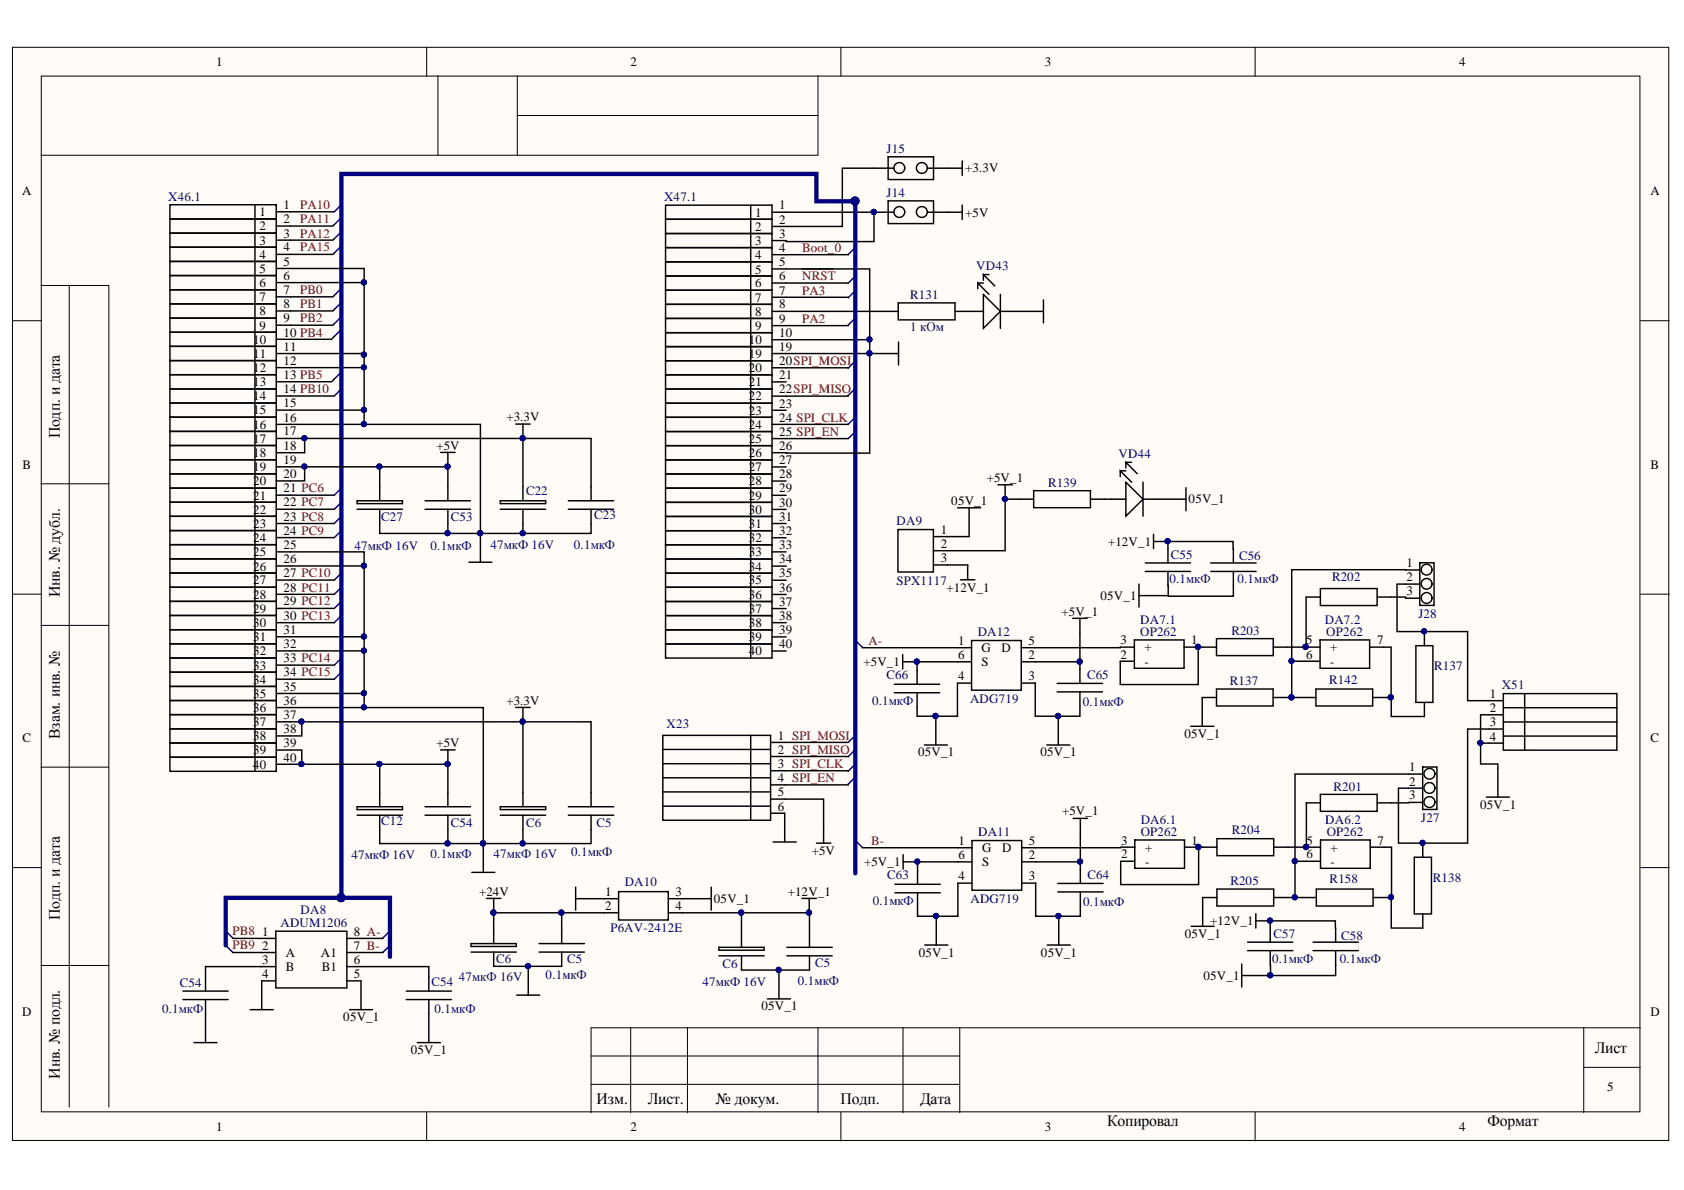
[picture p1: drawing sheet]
<svg xmlns="http://www.w3.org/2000/svg" width="297mm" height="210mm" viewBox="0 0 297 210" stroke-linecap="round" stroke-linejoin="round" font-family="sans-serif">
<g fill="#fffcf8" stroke="#000" stroke-width=".18">
<path d="M2.2 8.3h292.1v192.9h-292.1z"/>
<path d="M7.3 13.4h282v182.7h-282z"/>
</g>
<g fill="none" stroke="#000" stroke-width=".18">
<path d="M75.3 8.3v5.1M77.2 13.4v14M91.2 13.4v14M144.3 13.4v14h-137.1M148.3 8.3v5.1M221.4 8.3v5.1M91.2 20.4h53.1M2.2 56.6h5.1M7.2 50.4h5v144.9M12.2 50.4h7v144.9M289.4 56.6h5M7.2 85.3h12"/>
<path d="M2.2 104.8h5.1M7.2 110.3h12M289.4 104.8h5M7.2 135.3h12M2.2 153h5.1M289.4 153h5M7.2 170.3h12M75.3 196.2v5.1M104.3 186.3h65M104.3 191.3h65M111.2 181.3v15M121.3 181.3v15"/>
<path d="M144.3 181.3v15M148.3 196.2v5.1M159.3 181.3v15M169.3 181.3v15M221.4 196.2v5.1M279.4 181.3v15M279.4 188.3h9.9M289.3 181.3h-185v15"/>
</g>
<g fill="none" stroke="#000" stroke-width=".25">
<path d="M30 36.1h18.7v2.5h-18.7zM30 38.6h18.7v2.5h-18.7zM45 36.1v100M48.7 37.4h10.3M59 39.6l-.3 .3h-10M117.4 36.2h18.8v2.5h-18.8zM117.4 38.7h18.8v2.5h-18.8zM132.4 36.2v79.9M136.2 37.4h18v5.2h-15.5v-.2h-2.5M154.2 37.4h3.5M156.7 35.4h8v4h-8zM156.7 27.7h8v4h-8z"/>
<path d="M157.7 29.7h-9.1v10.2h-12.4M163.7 37.4h6M163.7 29.7h6M169.7 28.4v2.5M169.7 36.2v2.5M30 41.1h18.7v2.5h-18.7zM30 43.6h18.7v2.5h-18.7zM30 46.1h18.7v2.5h-18.7zM30 48.6h18.7v2.5h-18.7zM30 51.1h18.7v2.5h-18.7zM30 53.6h18.7v2.5h-18.7zM30 56.1h18.7v2.5h-18.7z"/>
<path d="M30 58.6h18.7v2.5h-18.7zM48.7 47.4h15.5v27.5h20.5v24.3M48.7 49.8h15.5M59 42.1l-.3 .3h-10M59 44.6l-.3 .3h-10M59 52.1l-.3 .3h-10M59 54.6l-.3 .2h-10M59 57.1l-.3 .3h-10M59 59.3l-.5 .5h-9.8M117.4 41.2h18.8v2.5h-18.8zM117.4 43.7h18.8v2.5h-18.8zM117.4 46.2h18.8v2.5h-18.8z"/>
<path d="M117.4 48.7h18.8v2.5h-18.8zM117.4 51.2h18.8v2.5h-18.8zM117.4 53.7h18.8v2.5h-18.8zM117.4 56.2h18.8v2.5h-18.8zM117.4 58.7h18.8v2.5h-18.8zM136.2 49.9h13.4M136.2 52.4l13.4 .1M136.2 47.4h17.2v12.5h-17.2M136.2 54.9h22.2M149.6 44.9h-13.4M149.6 57.3v.1h-13.4M153.4 59.9v20h-17.2"/>
<path d="M158.4 53.4h10.1v3h-10.1zM168.5 54.9h5M172.5 50.9v-1l1.9 2M172.5 49.9h1M173.5 51.9l3 3-3 3zM173.5 49.4v-1l2 2M173.5 48.4h.9M176.5 54.9h7.6M176.5 51.9v6M184.1 52.9v4.1M30 61.1h18.7v2.5h-18.7zM30 63.6h18.7v2.5h-18.7z"/>
<path d="M30 66.1h18.7v2.5h-18.7zM30 71.1h18.7v2.5h-18.7zM30 73.6h18.7v2.5h-18.7zM30 76.1h18.7v2.5h-18.7zM30 78.6h18.7v2.5h-18.7zM30 68.6h18.7v2.5h-18.7zM48.7 62.4h15.3l.2 .2M48.7 77.3h55.6v11M48.7 64.8h15.5M48.7 72.3h15.5M48.7 74.9h15.5M48.7 69.9h10.3"/>
<path d="M53.7 77.3v2.6h-5M59 66.9l-.5 .4h-9.8M77.7 79.8h2.6M79 79.8v2.5M91 74.8h2.5M92.2 74.8v13.5M117.4 63.6h18.8v2.5h-18.8zM117.4 66.1h18.8v2.5h-18.8zM117.4 68.6h18.8v2.5h-18.8zM117.4 71.1h18.8v2.5h-18.8zM117.4 73.6h18.8v2.5h-18.8zM117.4 76.1h18.8v2.5h-18.8z"/>
<path d="M117.4 78.6h18.8v2.5h-18.8zM117.4 61.1h18.8v2.5h-18.8zM136.2 64.9h13.4M136.2 77.4h13.4M136.2 62.4h22.3M136.2 67.4h2.5M136.2 72.4h2.5M149.6 74.8l-13.4 .1M149.6 69.7v.2h-13.4M158.5 60.3v4.1M30 83.6h18.7v2.5h-18.7zM30 86.1h18.7v2.5h-18.7z"/>
<path d="M30 88.6h18.7v2.5h-18.7zM30 91.1h18.7v2.5h-18.7zM30 93.6h18.7v2.5h-18.7zM30 96.1h18.7v2.5h-18.7zM30 98.6h18.7v2.5h-18.7zM30 81.1h18.7v2.5h-18.7zM48.7 97.3h15.5v27.5h21v29.1M48.7 82.3h30.3v6M48.7 87.3h10.3M48.7 89.8h10.3M48.7 92.3h10.3M48.7 94.8h10.3"/>
<path d="M48.7 99.8h15.5M53.7 82.3v2.5h-5M63 89.8h8M63 88.3h8v.5h-8zM67 89.8v4.3h37.3v-4.3M67 82.3v6M75 89.8h8M75 88.3h8M79 89.8v4.3M82.7 99.2h4.1M88.2 89.8h8.1M88.2 88.3h8.1v.5h-8.1z"/>
<path d="M92.2 89.8v4.3M100.2 89.8h8M100.2 88.3h8M117.4 81.1h18.8v2.5h-18.8zM117.4 83.6h18.8v2.5h-18.8zM117.4 86.1h18.8v2.5h-18.8zM117.4 88.6h18.8v2.5h-18.8zM117.4 91.1h18.8v2.5h-18.8zM117.4 93.6h18.8v2.5h-18.8zM117.4 96.1h18.8v2.5h-18.8zM117.4 98.6h18.8v2.5h-18.8zM136.2 84.9h2.5"/>
<path d="M136.2 87.4h2.5M136.2 92.3h2.5M136.2 97.3h2.5M136.2 99.9h2.5M136.2 82.4h2.5M136.2 89.9h2.5M136.2 94.9h2.5M158.4 93.4h6.2v7.5h-6.2zM164.6 99.7h6.1v2.6M168.9 89.6h4.1M170.9 89.6v5.1h-6.3M176 85.5h2.6"/>
<path d="M177.3 85.5v2.6M182.3 86.6h10v2.9h-10zM182.3 88.1h-5v9h-12.7M192.3 88.1h6.3M197.6 84.1v-1l2 2M197.6 83.1h1M198.6 85.1l3 3-3 2.9zM198.6 82.5v-.9l2 2M198.6 81.6h1M201.6 88.1h7.6M201.6 85.1v5.9M202 99.3h8"/>
<path d="M203.5 94.2v2.6M203.5 95.5h2.5M206 99.3v-3.8h11.5v3.8M209.2 86v4.1M213.6 99.3h8M250.4 99.3h2.5v7.5h-2.5zM30 101.1h18.7v2.5h-18.7zM30 103.6h18.7v2.5h-18.7zM30 106.1h18.7v2.5h-18.7zM30 108.6h18.7v2.5h-18.7zM30 111.1h18.7v2.5h-18.7zM30 113.6h18.7v2.5h-18.7z"/>
<path d="M30 116.1h18.7v2.5h-18.7zM30 118.6h18.7v2.5h-18.7zM48.7 109.8h10.3M48.7 102.3h10.3M48.7 104.8h10.3M48.7 107.3h10.3M48.7 112.3h15.5M48.7 114.8h15.5M48.7 117.3h10.3M48.7 119.8h10.3M117.4 101.1h18.8v2.5h-18.8zM117.4 103.6h18.8v2.5h-18.8z"/>
<path d="M117.4 106.1h18.8v2.5h-18.8zM117.4 108.6h18.8v2.5h-18.8zM117.4 111.1h18.8v2.5h-18.8zM117.4 113.6h18.8v2.5h-18.8zM136.2 107.3h2.5M136.2 109.8h2.5M136.2 114.8h2.5M136.2 102.3h2.5M136.2 104.9h2.5M136.2 112.3h2.5M152.1 114.2h19.3M159.2 116.7h2.6"/>
<path d="M159.2 115.5v2.5M169.4 102.3h2.6M171.4 113h8.7v8.7h-8.7zM171.4 116.7h-9.6v4M180.1 116.7h10.4v3.8M189.2 109.1h2.6M190.5 109.1v7.6M200.1 112.9h8.8v5h-8.8zM200.1 114.1h-2.5v.1h-17.5M200.9 103v4.1M200.9 105.1h5.1M202 100.8h8"/>
<path d="M206 100.8l.1 4.4h11.4v-4.4M208.9 114.1h2.4M213.6 100.8h8M214.6 112.6h10v3h-10zM214.6 114.1h-3.3v6.6h-13.7v-4.1h2.5M230.3 114.1h2.5M232.8 112.9h8.8v5h-8.8zM232.8 116.6h-5v6.4M232.9 103.8h10v3h-10zM232.9 105.3h-2.5v8.8h-5.8M241.6 114.1h3.8v8.9h-3.3M242.9 105.3h5v.2h2.5"/>
<path d="M249.7 113.9h3v10h-3zM250.4 100.5h-22.6v16.1M250.4 103h-4v8.4h4.8M251.2 111.4h7.7v12.2h6.3M251.2 111.4v2.5M30 121.1h18.7v2.5h-18.7zM30 123.6h18.7v2.5h-18.7zM30 126.1h18.7v2.5h-18.7zM30 128.6h18.7v2.5h-18.7zM30 131.1h18.7v2.5h-18.7zM30 133.6h18.7v2.5h-18.7zM48.7 132.3h4.5v2.5"/>
<path d="M48.7 134.8h30.3v7.5M48.7 127.3h55.6v15M48.7 122.3h15.5M48.7 124.8h15.5M53.2 127.3v2.5h-4.5M67 134.8v7.5M77.7 132.3h2.6M79 132.3v2.5M91 124.8h2.5M92.2 124.8v17.5M116.9 129.7h19v15h-19zM116.9 139.7h19"/>
<path d="M116.9 137.2h19M116.9 134.7h19M116.9 132.2h19M132.4 129.7v15M135.9 133.4l13.7 .1M135.9 136h13.7M135.9 131h13.7M149.6 138.3v.1h-13.7M157.8 120.7h8M157.8 122.2h8M163 131.4h4.1M165.1 126.3v5.1"/>
<path d="M171.4 120.5h-2.5v5.8h-7.1v-4.1M180.1 120.5h2.5v5.8h7.9v-4.3M184.6 131.4h4.1M186.5 120.5h8M186.5 122h8M186.7 126.3v5.1M210 128.1h4.1M214.6 121.5h10v3h-10zM214.6 123h-2.5v5.1M224.6 123h7.5M232.1 121.5h10v3h-10zM245.4 123v3.4h5.8v-2.5"/>
<path d="M250.9 135.3h2.6v7.5h-2.6zM250.9 136.5h-22.5v15.4M250.9 139h-4.2v9.7h4.3v2.5M265.2 122.3h20v10h-20zM265.2 128.6h-6.3v20.1h-7.9M265.2 126.1h-4v5M265.2 131.1h-4v3.7h3v5.8M265.2 129.8h20M265.2 127.3h20M265.2 124.8h20M268.9 122.3v10M63 142.3h8v.5h-8z"/>
<path d="M63 143.8h8M67 143.8v5h37.3v-5M75 143.8h8M75 142.3h8M79 143.8v5M83.2 153.9h4.1M85.8 158.5h2.5M87.1 158.5v7.9M88.2 142.3h8.1v.5h-8.1zM88.2 143.8h8.1M92.2 143.8v5M100.2 143.8h8"/>
<path d="M100.2 142.3h8M101.5 158.5h7.6M101.5 156.5v4.1M109.1 157.3h8.8v5h-8.8zM116.9 142.2h19M117.9 158.5h7.6M125.5 156.5v4.1M135.9 141h9.4v7.7M135.9 143.4h2.5v5.1M136.4 148.5h4M141.5 158.5h2.5M142.7 158.5v2.5"/>
<path d="M144 148.7h2.5M152.1 149.5h19.3M157.9 156h8M157.9 157.5h8M159.3 152h2.5M159.3 150.8v2.5M171.4 148.3h8.8v8.7h-8.8zM171.4 152h-9.6v4M171.4 155.8h-2.4v5.8h-7.2v-4.1M180.2 152h10.4v3.8M180.2 155.8h2.5v5.8h7.9v-4.3M186.6 155.8h8"/>
<path d="M186.6 157.3h8M189.3 144.4h2.5M190.6 144.4v7.6M200.2 148.2h8.7v5h-8.7zM200.2 149.4h-2.5v.1h-17.5M208.9 149.4h2.5M214.7 147.9h10v3h-10zM214.7 156.8h10v3h-10zM214.7 149.4h-3.3v6.6h-13.7v-4.1h2.5M214.7 158.3h-2.6v5.1M224.7 158.3h7.5M230.4 149.4h2.5"/>
<path d="M232.2 156.8h10v3h-10zM232.9 140.1h10v3h-10zM232.9 141.6h-2.5v7.8h-5.7M232.9 148.2h8.8v5h-8.8zM232.9 151.9h-4.5v6.4M241.7 149.4h3.8l-.1 14.3h5.6v-2.5M242.2 158.3h3.2M249.5 151.2h3v10h-3zM250.9 141.5l-8 .1M262.2 140.6h4M32.3 176.3h7.9M32.3 174.8h7.9"/>
<path d="M36.3 176.3v7.6M41.1 165.5h7.6M41.1 168h7.6M44.1 178.1h4.1M48.7 164.3h12.5v10h-12.5zM48.7 170.5h-12.4v4.3M48.7 173h-2.5v5.1M61.2 170.5h14.4v4.3M61.2 173h2.5v5.1M61.6 178.1h4.1M67.5 165.5h-6.3M67.5 168h-6.3"/>
<path d="M71.7 176.3h7.9M71.7 174.8h7.9M75.6 176.3v7.6M83.1 166.4h8v.5h-8zM83.1 167.9h8M87.1 167.9v2.6h12v-2.6M87.1 161h12v5.4M91.1 175.5h4.1M93.2 170.5v5M95.1 167.9h8M95.1 166.4h8M99.1 161h10"/>
<path d="M117.9 161h12.9v6.1M126.8 167.1h8v.5h-8zM126.8 168.6h8M130.8 168.6v2.5h12v-2.5M130.8 161h12v6.1M135.4 176.2h4M137.4 171.1v5.1M138.8 168.6h8M138.8 167.1h8M163.1 166.7h4.1M165.1 161.6v5.1M184.7 166.7h4.1"/>
<path d="M186.7 161.6v5.1M210.1 163.4h4.1M219 170v4.1M219 172.1h5.1M220.1 167.7h7.9M220.1 166.2h7.9M221.5 161.2v2.5M221.5 162.4h2.6M224.1 166.2v-3.8h11.4l.1 3.8M224.1 167.7v4.4h11.5v-4.4M231.6 167.7h8M231.6 166.2h8"/>
<path d="M34.2 183.9h4.1M73.6 183.9h4.1"/>
<circle cx="158.6" cy="37.4" r=".95"/>
<circle cx="158.6" cy="29.6" r=".95"/>
<circle cx="162.6" cy="37.4" r=".96"/>
<circle cx="162.6" cy="29.6" r=".96"/>
<circle cx="251.6" cy="100.5" r=".95"/>
<circle cx="251.6" cy="105.5" r=".95"/>
<circle cx="251.6" cy="103" r=".95"/>
<circle cx="252.1" cy="139" r=".96"/>
<circle cx="252.1" cy="136.5" r=".95"/>
<circle cx="252.1" cy="141.5" r=".96"/>
</g>
<g fill="none" stroke="#000080" stroke-width=".25">
<path d="M60.2 36.1l-1.2 1.3M60.2 38.4l-1.2 1.2M60.2 40.9l-1.2 1.2M60.2 43.4l-1.2 1.2M60.2 50.9l-1.2 1.2M60.2 53.4l-1.2 1.2M60.2 55.9l-1.2 1.2M60.2 58.1l-1.2 1.2M150.9 43.7l-1.3 1.2M150.9 48.7l-1.3 1.2M150.9 51.3l-1.3 1.2M150.9 56.1l-1.3 1.2"/>
<path d="M60.2 65.6l-1.2 1.3M60.2 68.6l-1.2 1.3M150.9 63.7l-1.3 1.2M150.9 68.5l-1.3 1.2M150.9 73.6l-1.3 1.2M150.9 76.1l-1.3 1.3M60.2 86.1l-1.2 1.2M60.2 88.6l-1.2 1.2M60.2 91.1l-1.2 1.2M60.2 93.6l-1.2 1.2M60.2 101.1l-1.2 1.2M60.2 103.6l-1.2 1.2"/>
<path d="M60.2 106.1l-1.2 1.2M60.2 108.6l-1.2 1.2M60.2 116.1l-1.2 1.2M60.2 118.6l-1.2 1.2M150.9 112.9l1.2 1.3M150.9 129.7l-1.3 1.3M150.9 132.2l-1.3 1.3M150.9 134.8l-1.3 1.2M150.9 137.1l-1.3 1.2M150.9 148.2l1.2 1.3M39.8 164.2l1.3 1.3M39.8 166.7l1.3 1.3"/>
<path d="M68.8 164.2l-1.3 1.3M68.8 166.7l-1.3 1.3"/>
</g>
<g fill="#000080" stroke="#000080" stroke-width=".18">
<circle cx="84.7" cy="94" r=".46"/>
<circle cx="85.2" cy="148.8" r=".46"/>
<circle cx="78.9" cy="134.8" r=".46"/>
<circle cx="92.2" cy="127.3" r=".46"/>
<circle cx="92.2" cy="77.3" r=".46"/>
<circle cx="78.9" cy="82.3" r=".46"/>
<circle cx="153.4" cy="62.3" r=".46"/>
<circle cx="154.1" cy="37.4" r=".46"/>
<circle cx="93.1" cy="170.4" r=".46"/>
<circle cx="137.3" cy="171.1" r=".46"/>
<circle cx="87" cy="161" r=".46"/>
<circle cx="142.7" cy="161" r=".46"/>
<circle cx="165" cy="126.3" r=".47"/>
<circle cx="186.6" cy="126.3" r=".46"/>
<circle cx="161.7" cy="116.7" r=".47"/>
<circle cx="211.3" cy="114.1" r=".46"/>
<circle cx="230.3" cy="114.1" r=".46"/>
<circle cx="206" cy="95.5" r=".46"/>
<circle cx="165.1" cy="161.6" r=".46"/>
<circle cx="186.7" cy="161.6" r=".46"/>
<circle cx="161.8" cy="152" r=".46"/>
<circle cx="211.4" cy="149.4" r=".47"/>
<circle cx="230.4" cy="149.4" r=".47"/>
<circle cx="224" cy="172" r=".46"/>
<circle cx="224" cy="162.4" r=".46"/>
<circle cx="177.2" cy="88" r=".46"/>
<circle cx="53.7" cy="82.3" r=".46"/>
<circle cx="53.7" cy="77.3" r=".46"/>
<circle cx="53.2" cy="134.8" r=".46"/>
<circle cx="53.2" cy="127.3" r=".46"/>
<circle cx="92.2" cy="94" r=".46"/>
<circle cx="78.9" cy="94" r=".46"/>
<circle cx="66.9" cy="82.3" r=".46"/>
<circle cx="64.2" cy="49.8" r=".46"/>
<circle cx="64.2" cy="62.6" r=".46"/>
<circle cx="64.2" cy="64.8" r=".46"/>
<circle cx="64.2" cy="74.8" r=".46"/>
<circle cx="64.2" cy="72.3" r=".46"/>
<circle cx="92.2" cy="148.8" r=".46"/>
<circle cx="78.9" cy="148.8" r=".47"/>
<circle cx="66.9" cy="134.8" r=".46"/>
<circle cx="64.2" cy="99.8" r=".46"/>
<circle cx="64.2" cy="112.3" r=".46"/>
<circle cx="64.2" cy="114.8" r=".46"/>
<circle cx="64.2" cy="124.8" r=".46"/>
<circle cx="64.2" cy="122.3" r=".46"/>
<circle cx="153.4" cy="59.9" r=".46"/>
<circle cx="99" cy="161" r=".47"/>
<circle cx="190.4" cy="116.7" r=".46"/>
<circle cx="130.7" cy="161" r=".46"/>
<circle cx="227.8" cy="116.6" r=".46"/>
<circle cx="227.8" cy="123" r=".46"/>
<circle cx="245.3" cy="123" r=".47"/>
<circle cx="190.5" cy="152" r=".46"/>
<circle cx="228.4" cy="151.9" r=".46"/>
<circle cx="228.4" cy="158.3" r=".46"/>
<circle cx="250.9" cy="148.7" r=".46"/>
<circle cx="245.4" cy="158.3" r=".46"/>
<circle cx="251.2" cy="111.4" r=".46"/>
<circle cx="261.1" cy="131" r=".46"/>
<circle cx="60.2" cy="158.3" r=".72"/>
<circle cx="150.8" cy="35.5" r=".71"/>
</g>
<path d="M141.5 47.5h1.5M143.1 47.5h2.5M145.7 47.5h1.3" fill="none" stroke="#800000" stroke-width=".25"/>
<path d="M150.9 35.3v.2h-6.9v-4.8h-83.8v127.7h-20.4v8.3M150.9 35.5v118.6M60.2 158.4h8.6v10.4" fill="none" stroke="#000080" stroke-width=".76"/>
<g font-size="2.8">
<text x="10.6" y="77.3" transform="rotate(-90 10.6 77.3)">Подп. и дата</text>
<text x="10.6" y="105.4" transform="rotate(-90 10.6 105.4)">Инв. № дубл.</text>
<text x="10.6" y="130.3" transform="rotate(-90 10.6 130.3)">Взам. инв. №</text>
<text x="10.6" y="162.3" transform="rotate(-90 10.6 162.3)">Подп. и дата</text>
<text x="281.3" y="185.7">Лист</text>
<text x="10.6" y="190.3" transform="rotate(-90 10.6 190.3)">Инв. № подл.</text>
<text x="105.2" y="194.7">Изм.</text>
<text x="114.3" y="194.7">Лист.</text>
<text x="126.3" y="194.7">№ докум.</text>
<text x="148.3" y="194.7">Подп.</text>
<text x="162.3" y="194.7">Дата</text>
<text x="195.3" y="198.6">Копировал</text>
<text x="262.4" y="198.6">Формат</text>
</g>
<g font-size="2.3">
<text x="38.1" y="11.7">1</text>
<text x="111.2" y="11.7">2</text>
<text x="184.3" y="11.7">3</text>
<text x="257.4" y="11.7">4</text>
<text x="3.9" y="34.5">A</text>
<text x="170.3" y="30.4">+3.3V</text>
<text x="291.1" y="34.5">A</text>
<text x="45.8" y="38.1">1</text>
<text x="45.8" y="40.6">2</text>
<text x="50" y="36.8">1</text>
<text x="50" y="39.4">2</text>
<text x="50" y="41.9">3</text>
<text x="133.2" y="38.2">1</text>
<text x="133.2" y="40.7">2</text>
<text x="137.4" y="36.9">1</text>
<text x="137.4" y="39.5">2</text>
<text x="137.4" y="41.9">3</text>
<text x="170.3" y="38.2">+5V</text>
<text x="45.8" y="43.2">3</text>
<text x="45.8" y="45.6">4</text>
<text x="50" y="44.4">4</text>
<text x="50" y="46.9">5</text>
<text x="133.2" y="43.2">3</text>
<text x="133.2" y="45.7">4</text>
<text x="137.4" y="44.4">4</text>
<text x="137.4" y="47">5</text>
<text x="45.8" y="48.2">5</text>
<text x="45.8" y="50.6">6</text>
<text x="45.8" y="53.1">7</text>
<text x="50" y="49.3">6</text>
<text x="50" y="51.9">7</text>
<text x="133.2" y="48.2">5</text>
<text x="133.2" y="50.7">6</text>
<text x="133.2" y="53.2">7</text>
<text x="137.4" y="49.4">6</text>
<text x="137.4" y="52">7</text>
<text x="45.8" y="55.6">8</text>
<text x="45.8" y="58.1">9</text>
<text x="50" y="54.3">8</text>
<text x="50" y="56.9">9</text>
<text x="50" y="59.4">10 PB4</text>
<text x="133.2" y="55.7">8</text>
<text x="133.2" y="58.2">9</text>
<text x="137.4" y="54.4">8</text>
<text x="137.4" y="56.9">9</text>
<text x="137.4" y="59.4">10</text>
<text x="44.7" y="60.7">10</text>
<text x="44.7" y="63.1">11</text>
<text x="44.7" y="65.7">12</text>
<text x="50" y="61.8">11</text>
<text x="50" y="64.4">12</text>
<text x="132.1" y="60.7">10</text>
<text x="132.1" y="65.7">20</text>
<text x="132.1" y="63.1">19</text>
<text x="137.4" y="64.4">20SPI_MOSI</text>
<text x="137.4" y="61.8">19</text>
<text x="44.7" y="68.1">13</text>
<text x="44.7" y="70.6">14</text>
<text x="50" y="66.8">13 PB5</text>
<text x="50" y="71.8">15</text>
<text x="50" y="69.4">14 PB10</text>
<text x="132.1" y="68.1">21</text>
<text x="132.1" y="70.6">22</text>
<text x="137.4" y="66.8">21</text>
<text x="137.4" y="69.4">22SPI_MISO</text>
<text x="137.4" y="71.9">23</text>
<text x="44.7" y="73.1">15</text>
<text x="44.7" y="75.6">16</text>
<text x="50" y="74.4">16</text>
<text x="50" y="76.8">17</text>
<text x="89.3" y="74.3">+3.3V</text>
<text x="132.1" y="73.2">23</text>
<text x="132.1" y="75.6">24</text>
<text x="137.4" y="74.4">24 SPI_CLK</text>
<text x="137.4" y="76.9">25 SPI_EN</text>
<text x="4" y="82.7">B</text>
<text x="44.7" y="78.2">17</text>
<text x="44.7" y="80.6">18</text>
<text x="44.7" y="83.1">19</text>
<text x="50" y="79.3">18</text>
<text x="50" y="81.9">19</text>
<text x="77" y="79.3">+5V</text>
<text x="132.1" y="78.2">25</text>
<text x="132.1" y="80.6">26</text>
<text x="132.1" y="83.1">27</text>
<text x="137.4" y="79.3">26</text>
<text x="137.4" y="81.9">27</text>
<text x="291.1" y="82.7">B</text>
<text x="44.7" y="85.6">20</text>
<text x="44.7" y="88.1">21</text>
<text x="50" y="84.3">20</text>
<text x="50" y="86.9">21 PC6</text>
<text x="50" y="89.3">22 PC7</text>
<text x="132.1" y="85.6">28</text>
<text x="132.1" y="88.1">29</text>
<text x="137.4" y="84.3">28</text>
<text x="137.4" y="86.9">29</text>
<text x="137.4" y="89.4">30</text>
<text x="167.8" y="89.1">05V_1</text>
<text x="174.1" y="85">+5V_1</text>
<text x="209.7" y="88.8">05V_1</text>
<text x="44.7" y="90.6">22</text>
<text x="44.7" y="93.1">23</text>
<text x="44.7" y="95.6">24</text>
<text x="50" y="91.8">23 PC8</text>
<text x="50" y="94.3">24 PC9</text>
<text x="132.1" y="90.7">30</text>
<text x="132.1" y="93.1">31</text>
<text x="132.1" y="95.6">32</text>
<text x="137.4" y="91.8">31</text>
<text x="137.4" y="94.4">32</text>
<text x="165.9" y="94.1">1</text>
<text x="44.7" y="98.1">25</text>
<text x="44.7" y="100.6">26</text>
<text x="50" y="96.8">25</text>
<text x="50" y="99.4">26</text>
<text x="50" y="101.8">27 PC10</text>
<text x="132.1" y="98.1">33</text>
<text x="132.1" y="100.6">34</text>
<text x="137.4" y="96.8">33</text>
<text x="137.4" y="99.4">34</text>
<text x="137.4" y="101.8">35</text>
<text x="165.9" y="96.7">2</text>
<text x="165.9" y="99.1">3</text>
<text x="195.5" y="96.3">+12V_1</text>
<text x="248.1" y="100">1</text>
<text x="44.7" y="103.1">27</text>
<text x="44.7" y="105.6">28</text>
<text x="50" y="104.4">28 PC11</text>
<text x="50" y="106.8">29 PC12</text>
<text x="132.1" y="103.1">35</text>
<text x="132.1" y="105.6">36</text>
<text x="137.4" y="104.4">36</text>
<text x="137.4" y="106.9">37</text>
<text x="167" y="104.4">+12V_1</text>
<text x="194.1" y="105.9">05V_1</text>
<text x="248.1" y="102.5">2</text>
<text x="248.1" y="105">3</text>
<text x="44.7" y="108.1">29</text>
<text x="44.7" y="110.6">30</text>
<text x="44.7" y="113.1">31</text>
<text x="50" y="109.3">30 PC13</text>
<text x="50" y="111.8">31</text>
<text x="132.1" y="108.2">37</text>
<text x="132.1" y="110.6">38</text>
<text x="132.1" y="113.1">39</text>
<text x="137.4" y="109.3">38</text>
<text x="137.4" y="111.9">39</text>
<text x="169" y="113.7">1</text>
<text x="181.4" y="113.7">5</text>
<text x="187.3" y="108.6">+5V_1</text>
<text x="197.7" y="113.6">3</text>
<text x="210.1" y="113.6">1</text>
<text x="230.4" y="113.6">5</text>
<text x="242.9" y="113.6">7</text>
<text x="44.7" y="115.6">32</text>
<text x="44.7" y="118.1">33</text>
<text x="50" y="114.3">32</text>
<text x="50" y="116.9">33 PC14</text>
<text x="50" y="119.3">34 PC15</text>
<text x="132.1" y="115.6">40</text>
<text x="137.4" y="114.3">40</text>
<text x="152.3" y="117.5">+5V_1</text>
<text x="169" y="120">4</text>
<text x="169" y="116.3">6</text>
<text x="173.1" y="115">G</text>
<text x="173.1" y="117.5">S</text>
<text x="176.7" y="115">D</text>
<text x="181.4" y="116.3">2</text>
<text x="181.4" y="120">3</text>
<text x="197.7" y="116.2">2</text>
<text x="201.9" y="114.9">+</text>
<text x="201.9" y="117.4">-</text>
<text x="230.4" y="116.2">6</text>
<text x="234.6" y="114.9">+</text>
<text x="234.6" y="117.4">-</text>
<text x="44.7" y="120.6">34</text>
<text x="44.7" y="123.1">35</text>
<text x="44.7" y="125.6">36</text>
<text x="50" y="121.8">35</text>
<text x="50" y="124.3">36</text>
<text x="89.3" y="124.3">+3.3V</text>
<text x="262.8" y="123.1">1</text>
<text x="262.8" y="125.6">2</text>
<text x="4" y="131">C</text>
<text x="44.7" y="128.1">37</text>
<text x="44.7" y="130.5">38</text>
<text x="50" y="126.8">37</text>
<text x="50" y="129.3">38</text>
<text x="50" y="131.8">39</text>
<text x="77" y="131.8">+5V</text>
<text x="137.2" y="130.5">1 SPI_MOSI</text>
<text x="208.9" y="130.1">05V_1</text>
<text x="262.8" y="128.1">3</text>
<text x="262.8" y="130.6">4</text>
<text x="291.1" y="131">C</text>
<text x="44.7" y="133.1">39</text>
<text x="44.7" y="135.6">40</text>
<text x="50" y="134.3">40</text>
<text x="137.2" y="133">2 SPI_MISO</text>
<text x="137.2" y="135.4">3 SPI_CLK</text>
<text x="137.2" y="138">4 SPI_EN</text>
<text x="162" y="133.4">05V_1</text>
<text x="183.5" y="133.4">05V_1</text>
<text x="248.6" y="136">1</text>
<text x="137.2" y="140.4">5</text>
<text x="137.2" y="143">6</text>
<text x="187.3" y="143.8">+5V_1</text>
<text x="248.6" y="138.6">2</text>
<text x="248.6" y="141">3</text>
<text x="261.1" y="142.6">05V_1</text>
<text x="169.1" y="149">1</text>
<text x="181.5" y="149">5</text>
<text x="197.7" y="149">3</text>
<text x="210.2" y="149">1</text>
<text x="230.5" y="149">5</text>
<text x="243" y="149">7</text>
<text x="143.2" y="150.7">+5V</text>
<text x="152.4" y="152.8">+5V_1</text>
<text x="169.1" y="155.3">4</text>
<text x="169.1" y="151.5">6</text>
<text x="173.2" y="150.3">G</text>
<text x="173.2" y="152.8">S</text>
<text x="176.8" y="150.3">D</text>
<text x="181.5" y="151.5">2</text>
<text x="181.5" y="155.3">3</text>
<text x="197.7" y="151.4">2</text>
<text x="202" y="150.2">+</text>
<text x="202" y="152.7">-</text>
<text x="230.5" y="151.4">6</text>
<text x="234.7" y="150.2">+</text>
<text x="234.7" y="152.7">-</text>
<text x="84.5" y="158">+24V</text>
<text x="106.7" y="158">1</text>
<text x="106.7" y="160.5">2</text>
<text x="119.2" y="158">3</text>
<text x="119.2" y="160.5">4</text>
<text x="125.9" y="159.3">05V_1</text>
<text x="139" y="158">+12V_1</text>
<text x="46.3" y="165">1</text>
<text x="46.3" y="167.6">2</text>
<text x="62.4" y="167.6">7 B-</text>
<text x="62.4" y="165">8 A-</text>
<text x="209" y="165.4">05V_1</text>
<text x="213.5" y="163.2">+12V_1</text>
<text x="46.3" y="170">3</text>
<text x="46.3" y="172.5">4</text>
<text x="50.4" y="168.8">A</text>
<text x="50.4" y="171.3">B</text>
<text x="56.6" y="168.8">A1</text>
<text x="56.8" y="171.3">B1</text>
<text x="62.4" y="172.5">5</text>
<text x="62.4" y="170">6</text>
<text x="162.1" y="168.7">05V_1</text>
<text x="183.6" y="168.7">05V_1</text>
<text x="212.3" y="172.9">05V_1</text>
<text x="3.9" y="179.2">D</text>
<text x="134.3" y="178.2">05V_1</text>
<text x="291.1" y="179.2">D</text>
<text x="60.6" y="180.1">05V_1</text>
<text x="72.5" y="186">05V_1</text>
<text x="283.5" y="192.4">5</text>
<text x="38.1" y="199.5">1</text>
<text x="111.2" y="199.5">2</text>
<text x="184.3" y="199.5">3</text>
<text x="257.4" y="199.5">4</text>
</g>
<g font-size="2.3" fill="#000080">
<text x="156.4" y="27">J15</text>
<text x="29.7" y="35.4">X46.1</text>
<text x="117.1" y="35.4">X47.1</text>
<text x="156.4" y="34.7">J14</text>
<text x="172.2" y="47.7">VD43</text>
<text x="160.5" y="52.8">R131</text>
<text x="160.5" y="58.4">1 кОм</text>
<text x="197.3" y="80.8">VD44</text>
<text x="92.8" y="87.4">C22</text>
<text x="184.9" y="85.8">R139</text>
<text x="67.2" y="91.8">C27</text>
<text x="79.5" y="91.8">C53</text>
<text x="104.8" y="91.6">C23</text>
<text x="158.2" y="92.7">DA9</text>
<text x="62.5" y="97.1">47мкФ 16V</text>
<text x="76" y="97.1">0.1мкФ</text>
<text x="86.5" y="96.8">47мкФ 16V</text>
<text x="101.2" y="96.8">0.1мкФ</text>
<text x="206.5" y="98.6">C55</text>
<text x="218.5" y="98.9">C56</text>
<text x="158.2" y="103.2">SPX1117</text>
<text x="206.3" y="102.9">0.1мкФ</text>
<text x="218.3" y="102.9">0.1мкФ</text>
<text x="235" y="102.5">R202</text>
<text x="172.5" y="112.1">DA12</text>
<text x="201.1" y="110.1">DA7.1</text>
<text x="201.1" y="112.1">OP262</text>
<text x="217.2" y="112">R203</text>
<text x="233.7" y="110.1">DA7.2</text>
<text x="233.9" y="112.1">OP262</text>
<text x="250.2" y="109.1">J28</text>
<text x="156.4" y="119.7">C66</text>
<text x="191.7" y="119.7">C65</text>
<text x="253" y="118.2">R137</text>
<text x="153.8" y="124.3">0.1мкФ</text>
<text x="171.1" y="124">ADG719</text>
<text x="191" y="124.5">0.1мкФ</text>
<text x="216.9" y="120.8">R137</text>
<text x="234.4" y="120.6">R142</text>
<text x="264.9" y="121.6">X51</text>
<text x="117.6" y="128.4">X23</text>
<text x="235.2" y="139.6">R201</text>
<text x="67.2" y="145.6">C12</text>
<text x="79.5" y="145.8">C54</text>
<text x="92.8" y="145.8">C6</text>
<text x="105.2" y="145.8">C5</text>
<text x="172.5" y="147.4">DA11</text>
<text x="201.2" y="145.3">DA6.1</text>
<text x="201.2" y="147.4">OP262</text>
<text x="217.3" y="147.2">R204</text>
<text x="233.8" y="145.3">DA6.2</text>
<text x="234" y="147.4">OP262</text>
<text x="250.7" y="145.1">J27</text>
<text x="62" y="151.6">47мкФ 16V</text>
<text x="76" y="151.3">0.1мкФ</text>
<text x="87" y="151.3">47мкФ 16V</text>
<text x="100.7" y="151.1">0.1мкФ</text>
<text x="156.5" y="155">C63</text>
<text x="191.8" y="155">C64</text>
<text x="234.5" y="155.8">R158</text>
<text x="252.7" y="155.6">R138</text>
<text x="53" y="161.1">DA8</text>
<text x="110.2" y="156.2">DA10</text>
<text x="153.9" y="159.6">0.1мкФ</text>
<text x="171.2" y="159.3">ADG719</text>
<text x="191.1" y="159.9">0.1мкФ</text>
<text x="217" y="156.1">R205</text>
<text x="49.5" y="163.5">ADUM1206</text>
<text x="107.7" y="164.3">P6AV-2412E</text>
<text x="224.6" y="165.5">C57</text>
<text x="236.6" y="165.8">C58</text>
<text x="76.1" y="173.9">C54</text>
<text x="80.9" y="173">47мкФ 16V</text>
<text x="87.5" y="169.9">C6</text>
<text x="96.2" y="172.7">0.1мкФ</text>
<text x="100.1" y="169.9">C5</text>
<text x="123.9" y="174">47мкФ 16V</text>
<text x="127.5" y="170.7">C6</text>
<text x="140.7" y="173.7">0.1мкФ</text>
<text x="143.8" y="170.6">C5</text>
<text x="224.4" y="169.8">0.1мкФ</text>
<text x="236.3" y="169.8">0.1мкФ</text>
<text x="28.6" y="178.7">0.1мкФ</text>
<text x="31.7" y="174.1">C54</text>
<text x="76.6" y="178.7">0.1мкФ</text>
</g>
<g font-size="2.3" fill="#800000">
<text x="52.9" y="36.8">PA10</text>
<text x="52.9" y="39.4">PA11</text>
<text x="52.9" y="41.9">PA12</text>
<text x="52.9" y="44.4">PA15</text>
<text x="141.5" y="44.4">Boot_0</text>
<text x="52.9" y="51.9">PB0</text>
<text x="141.5" y="49.4">NRST</text>
<text x="141.5" y="52">PA3</text>
<text x="52.9" y="54.3">PB1</text>
<text x="52.9" y="56.9">PB2</text>
<text x="141.5" y="56.9">PA2</text>
<text x="153.2" y="113.7">A-</text>
<text x="153.7" y="149">B-</text>
<text x="41" y="164.9">PB8</text>
<text x="41" y="167.5">PB9</text>
</g>
</svg>
